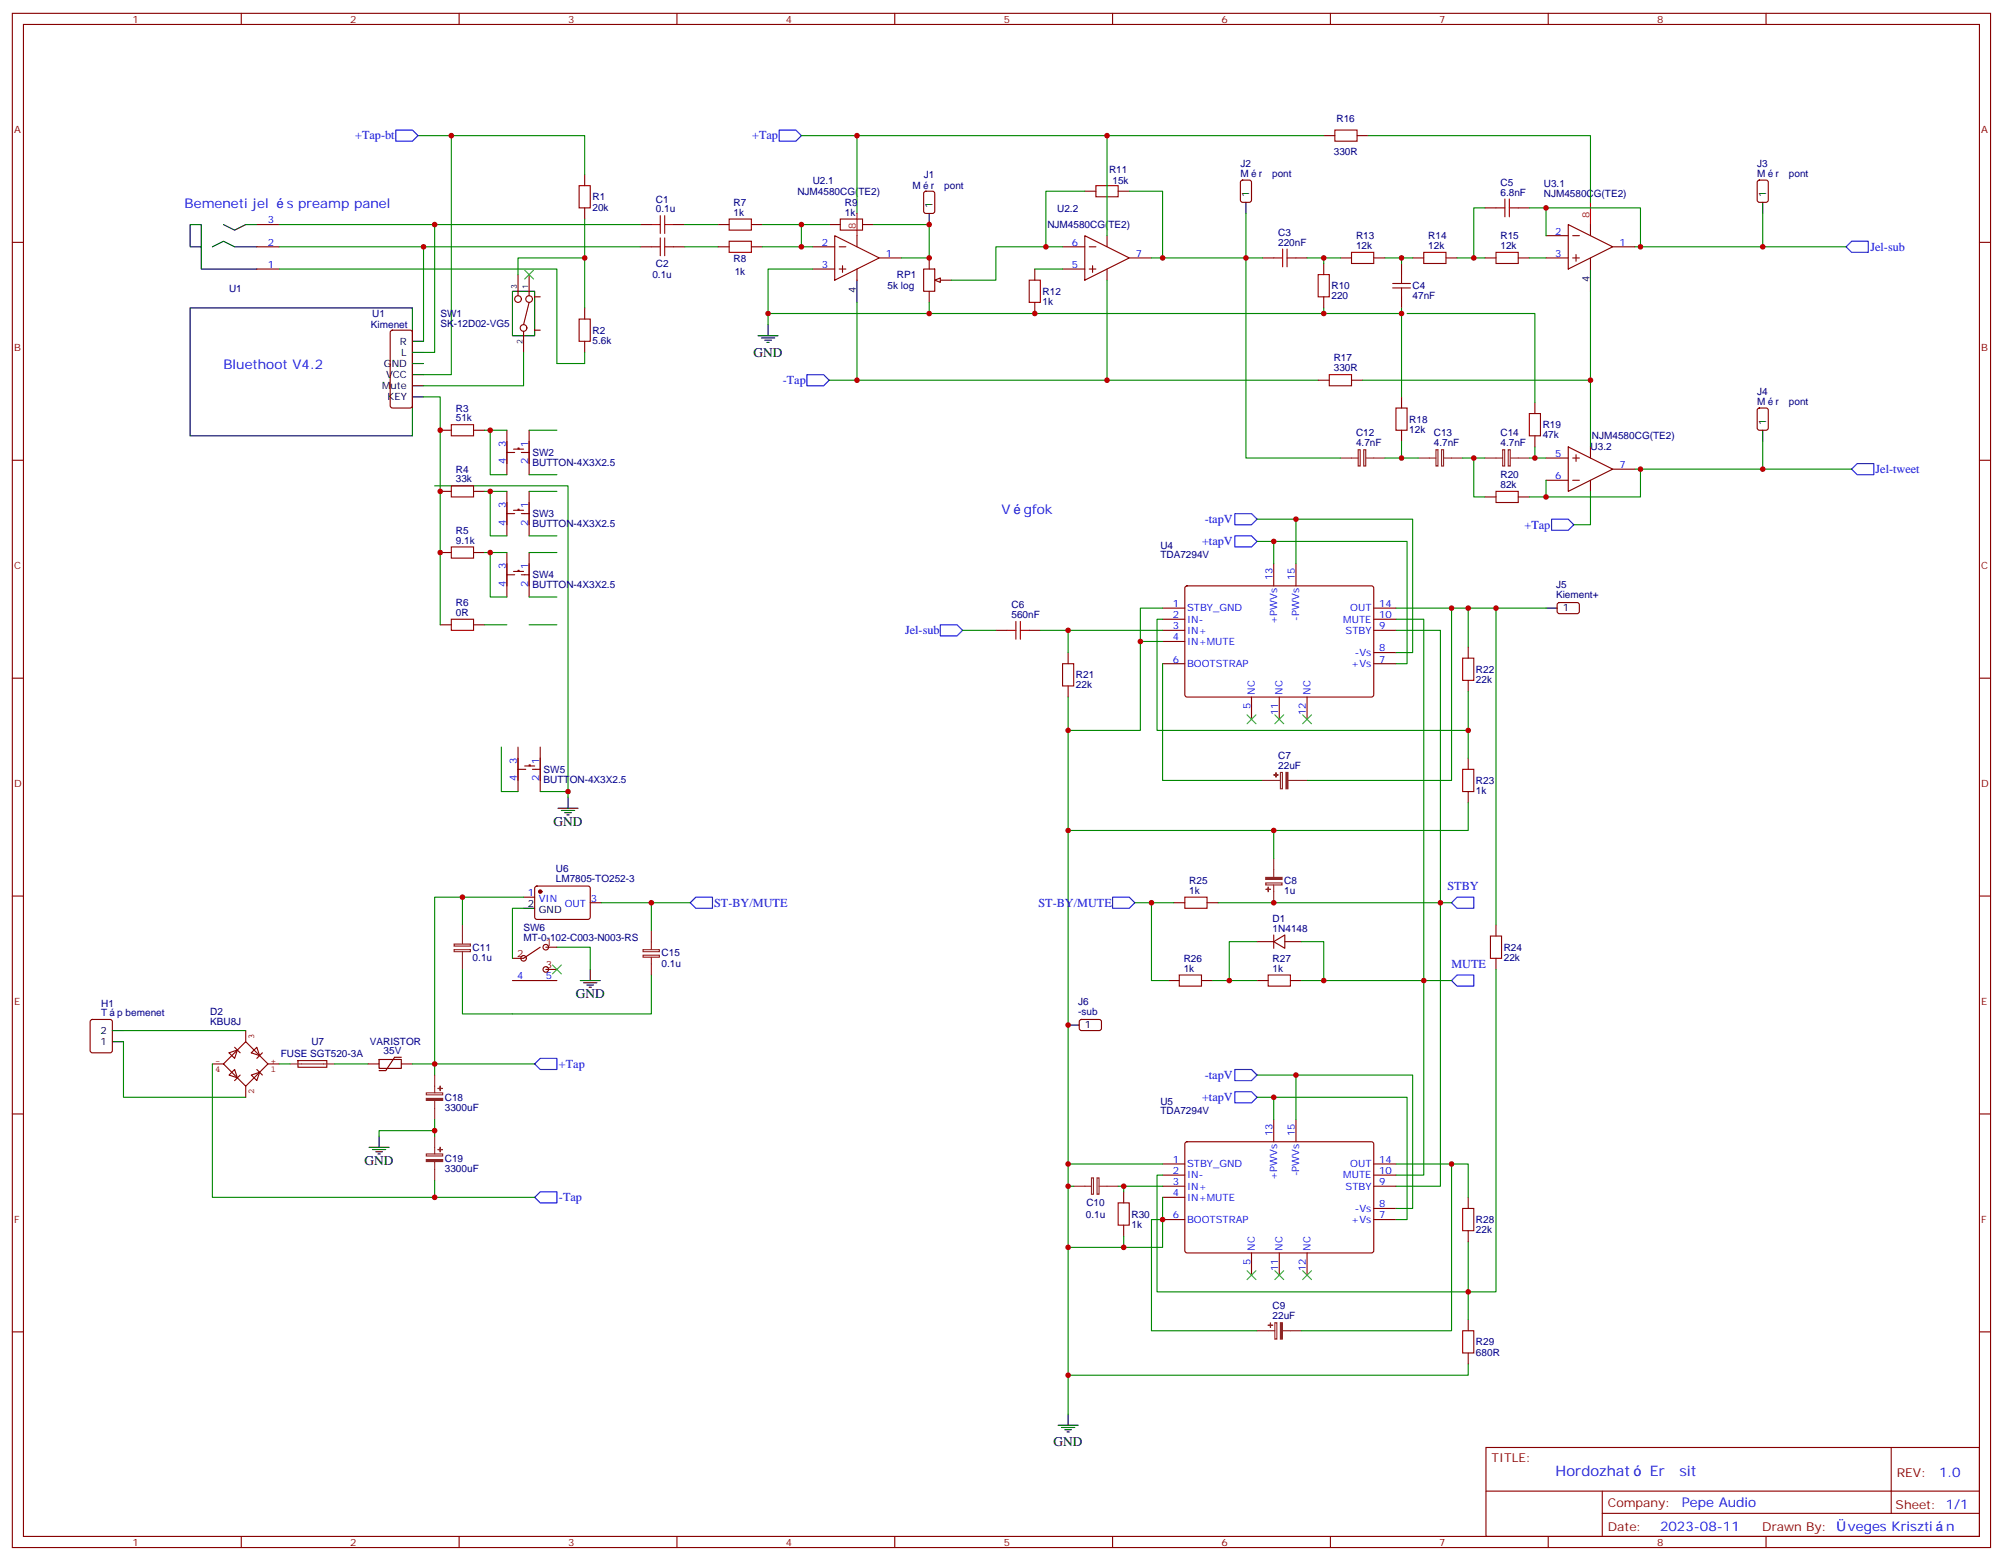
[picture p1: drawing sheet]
<svg xmlns="http://www.w3.org/2000/svg" width="636mm" height="495mm" viewBox="0 0 636 495" stroke-linecap="round" stroke-linejoin="round" font-family="sans-serif">
<g fill="none" stroke="#870000" stroke-width=".35">
<path d="M3.9 4.2h628v486.9h-628zM7.4 7.8h620.9v479.7h-620.9zM76.6 4.2v3.6M145.7 4.2v3.6M214.9 4.2v3.6M284 4.2v3.6M353.2 4.2v3.6M422.3 4.2v3.6M491.5 4.2v3.6M560.6 4.2v3.6M185.6 55.4v3.5M3.9 76.9h3.5"/>
<path d="M81.5 78.3h7.1M81.5 71.3h7.1M185.6 66v3.5M203.2 78.3h3.6M203.2 71.3h3.6M213.8 78.3h3.5M213.8 71.3h3.5M227.9 78.3h3.6M227.9 71.3h3.6M238.5 78.3h3.5M238.5 71.3h3.5M257.9 78.3h7.1"/>
<path d="M263.2 71.3h3.5M265 74.8l14.1 7-14.1 7.1zM266.4 78.3h2.1M272 74.8v3.5M273.8 71.3h3.5M337.3 78.3h7M344.3 74.8l14.2 7-14.2 7.1zM345.8 78.3h2.1M351.4 74.8v3.5M490.7 74.8h7.1M497.8 71.3l14.1 7-14.1 7.1zM499.2 74.8h2.1"/>
<path d="M504.9 71.3v3.5M511.9 78.3h7.1M628.3 76.9h3.6M81.5 85.4h7.1M164.4 87.1v6.7M168 96l-1.8 7M168 87.1v6.7M169.7 94.2h1.8M185.6 97.7v3.5M257.9 85.4h7.1M266.4 85.4h2.1M267.4 84.3v2.1"/>
<path d="M272 85.4v3.5M279.1 81.8h7M293.2 85.4h3.5v7h-3.5zM295 81.8v3.6M295 92.4v3.6M298.5 88.9h3.5M337.3 85.4h7M345.8 85.4h2.1M346.8 84.3v2.1M351.4 85.4v3.5M358.5 81.8h7M420.2 83.6v3.5"/>
<path d="M420.2 94.2v3.5M490.7 81.8h7.1M499.2 81.8h2.1M500.3 80.8v2.1M504.9 81.8v3.6M124.1 105l.5-.2h5.6l.7 .4v23.6l-.4 .6-5.9 .1-.7-.5v-23.5zM166.2 105.1v6.7M169.7 104.8h1.8M185.6 108.3v3.5M139.7 136.5h3.6M150.3 136.5h3.5M160.9 136.5v14.1"/>
<path d="M168 136.5v14.1M3.9 146h3.5M139.7 155.9h3.6M150.3 155.9h3.5M160.9 155.9v14.1M160.9 143.6h2.5M163 142.5h3.2M164.4 142.5v-.3h.4v.3M165.5 143.6h2.5M168 155.9v14.1M490.7 152.4h7.1M490.7 145.3h7.1"/>
<path d="M497.8 141.8l14.1 7.1-14.1 7zM499.2 152.4h2.1M499.2 145.3h2.1M500.3 144.3v2.1M504.9 141.8v3.5M504.9 152.4v3.5M511.9 148.9h7.1M628.3 146h3.6M139.7 175.3h3.6M150.3 175.3h3.5M160.9 175.3v14.1M160.9 163h2.5"/>
<path d="M163 161.9h3.2M164.4 161.9v-.3h.4v.3M165.5 163h2.5M168 175.3v14.1M139.7 198.3h3.6M150.3 198.3h3.5M160.9 182.4h2.5M163 181.3h3.2M164.4 181.3v-.3h.4v.3M165.5 182.4h2.5M3.9 215.2h3.5M628.3 215.2h3.6"/>
<path d="M164.4 237.1v14.1M171.5 237.1v14.1M164.4 244.1h2.5M166.5 243.1h3.2M168 243.1v-.4h.3v.4M169 244.1h2.5M3.9 284.3h3.5M628.3 284.3h3.6M3.9 353.5h3.5M628.3 353.5h3.6M3.9 422.6h3.5M628.3 422.6h3.6"/>
<path d="M471.7 459.3h156.6v28.2h-156.6zM600.3 459.3v20.9M471.7 473.2h156.5M508.6 473.2v14.1M76.6 487.5v3.6M145.7 487.5v3.6M214.9 487.5v3.6M284 487.5v3.6M353.2 487.5v3.6M422.3 487.5v3.6M491.5 487.5v3.6M508.6 480.2h119.6"/>
<path d="M560.6 487.5v3.6"/>
<circle cx="164.4" cy="94.9" r="1.06"/>
<circle cx="168" cy="94.9" r="1.06"/>
<circle cx="166.2" cy="104.1" r="1.06"/>
</g>
<g fill="none" stroke="#000" stroke-width=".35">
<path d="M63.9 78.3h-3.5v-7h3.5v14.1h17.6M67.4 78.3l3.5-1.7 3.6 1.7h7M70.9 71.3l3.6 1.7 3.5-1.7h3.5M60.4 97.7h70.5v40.6h-70.5zM162.7 92.4h7v14.1h-7zM272 88.9v7.1M504.9 85.4v7M130.9 118.9h3.5M130.9 115.4h3.5M130.9 111.8h3.5M130.9 108.3h3.5M240.6 106.5h6.4"/>
<path d="M241.7 107.2h4.2M242.7 107.9h2.2M243.5 108.7h.7M243.8 103v3.5M130.9 125.9h3.5M130.9 122.4h3.5M177.1 256.5h6.4M178.2 257.2h4.2M179.2 257.9h2.2M180 258.6h.7M180.3 252.9v3.6"/>
</g>
<g fill="none" stroke="#008700" stroke-width=".35">
<path d="M132.7 43h10.6v75.9h-8.9M143.3 43h42.3v12.4M254.4 43h17.6v24.7M88.6 71.3h49.4v40.5h-3.6M88.6 78.3h45.8v30M185.6 69.5v28.2M242 71.3h12.4v7M242 78.3h15.9M254.4 71.3h8.8M88.6 85.4h88.2v30h8.8v-3.6M185.6 81.8h-21.2v5.3M257.9 85.4h-14.1v17.6"/>
<path d="M272 96v24.6h-8.8M166.2 111.8v10.6h-31.8M134.4 125.9h5.3v72.4M153.8 136.5h7.1M155.6 136.5v14.1h5.3M168 136.5h8.8M138 154.2h42.3v98.7M153.8 155.9h7.1M155.6 155.9v14.1h5.3M168 155.9h8.8M168 150.6h8.8M153.8 175.3h7.1"/>
<path d="M155.6 175.3v14.1h5.3M168 175.3h8.8M168 170h8.8M153.8 198.3h7.1M168 198.3h8.8M168 189.4h8.8M159.1 237.1v14.1h5.3M171.5 251.2h8.8"/>
</g>
<g fill="none" stroke="#a10000" stroke-width=".35">
<path d="M183.8 58.9h3.6v7.1h-3.6zM206.8 71.3h2.8M206.8 78.3h2.8M209.6 68.4v5.7M209.6 75.5v5.6M211 71.3h2.8M211 68.4v5.7M211 75.5v5.6M211 78.3h2.8M231.5 69.5h7v3.5h-7zM231.5 76.6h7v3.5h-7zM266.7 69.5h7.1v3.5h-7.1z"/>
<path d="M418.4 87.1h3.6v7.1h-3.6zM183.8 101.2h3.6v7.1h-3.6zM143.3 134.8h7v3.5h-7zM143.3 154.2h7v3.5h-7zM143.3 173.6h7v3.5h-7zM143.3 196.5h7v3.5h-7z"/>
</g>
<path d="M166.5 85.7l2.9 2.8M169.4 85.7l-2.9 2.8" fill="none" stroke="#3c3" stroke-width=".35"/>
<path d="M125.6 41.3h5.3l1.8 1.7-1.8 1.8h-5.3zM247.3 41.3h5.3l1.8 1.7-1.8 1.8h-5.3zM256.2 118.9h5.2l1.8 1.7-1.8 1.8h-5.2z" fill="none" stroke="#00f" stroke-width=".35"/>
<path d="M272 67.7v7.1M504.9 64.2v7.1" fill="none" stroke="#f00" stroke-width=".35"/>
<path d="M296.7 88.9l1.8-.7v1.4z" fill="#f0f0f0" stroke="#870000" stroke-width=".35"/>
<g fill="none" stroke="#a10000" stroke-width=".35">
<path d="M347.9 58.9h7v3.5h-7zM423.7 41.3h7.1v3.5h-7.1zM407.1 79v5.7M408.6 79v5.7M474.9 66h2.8M477.7 63.1v5.7M479.1 63.1v5.7M479.1 66h2.8M326.7 88.9h3.5v7.1h-3.5zM404.3 81.8h2.8M408.6 81.8h2.8M429 80.1h7.1v3.5h-7.1z"/>
<path d="M442.1 91.4h5.6M442.1 90h5.6M444.9 87.1v2.9M444.9 91.4v2.8M451.9 80.1h7.1v3.5h-7.1zM474.9 80.1h7v3.5h-7zM422 118.9h7v3.5h-7zM443.1 129.5h3.6v7h-3.6zM485.5 131.2h3.5v7.1h-3.5zM474.9 155.9h7v3.6h-7zM322.5 197.2v5.6M323.9 197.2v5.6"/>
<path d="M319.7 200h2.8M323.9 200h2.8M337.3 210.6h3.5v7.1h-3.5zM464.3 208.8h3.5v7.1h-3.5zM464.3 244.1h3.5v7.1h-3.5zM376.1 284.7h7.1v3.5h-7.1zM473.1 297h3.5v7.1h-3.5zM374.3 309.4h7.1v3.5h-7.1zM402.6 309.4h7v3.5h-7zM354.9 381.7h3.6v7.1h-3.6zM464.3 383.5h3.5v7h-3.5zM464.3 422.3h3.5v7h-3.5z"/>
</g>
<g fill="none" stroke="#870000" stroke-width=".35">
<path d="M394 57.4l.4-.3h2.2l.6 .5 .1 5.9-.5 .7h-2.4l-.6-.5-.1-5.8zM420.2 43h3.5M430.8 43h3.5M558 57.4l.5-.3h2.1l.6 .5 .1 5.9-.5 .7h-2.3l-.7-.5v-5.8zM293.4 60.9l.5-.2h2.1l.7 .4v5.9l-.4 .7h-2.4l-.7-.4v-5.9zM344.3 60.7h3.6M354.9 60.7h3.6M471.3 66h3.6M481.9 66h3.6M328.5 85.4v3.5M328.5 96v3.5M400.8 81.8h3.5"/>
<path d="M411.4 81.8h3.5M425.5 81.8h3.5M436.1 81.8h3.5M444.9 83.6v3.5M444.9 94.2v3.5M448.4 81.8h3.5M459 81.8h3.5M471.3 81.8h3.6M481.9 81.8h3.6M418.4 120.6h3.6M429 120.6h3.5M444.9 125.9v3.6"/>
<path d="M444.9 136.5v3.6M487.2 127.7v3.5M487.2 138.3v3.5M558 129.7l.5-.2h2.1l.6 .4 .1 5.9-.5 .7h-2.3l-.7-.4v-5.9zM471.3 157.7h3.6M481.9 157.7h3.6M404.3 178.9v7M411.4 178.9v7M369 196.5h7.1M369 193h7.1M376.3 186.1l.5-.2 58.8 .1 .5 .6-.1 34.2-.6 .4-58.9-.1-.4-.6v-33.9zM436.1 196.5h7"/>
<path d="M436.1 193h7M494.5 191.4l.5-.2 5.9 .1 .4 .6v2.4l-.7 .4h-5.9l-.4-.7v-2.1zM316.1 200h3.6M326.7 200h3.5M339.1 207.1v3.5M339.1 217.7v3.5M369 200h7.1M369 203.6h7.1M369 210.6h7.1M436.1 200h7M436.1 207.1h7M436.1 210.6h7"/>
<path d="M466.1 205.3v3.5M466.1 215.9v3.5M397.3 221.2v7M406.1 221.2v7M414.9 221.2v7M466.1 240.6v3.5M466.1 251.2v3.5M166.2 284.7h3.5M170 281.4l.4-.2h16.5l.5 .7-.1 9.4-.6 .4h-16.5l-.5-.7v-9.1zM187.4 286.5h3.5M372.6 286.5h3.5M383.2 286.5h3.5"/>
<path d="M399 298.8h5.3M404.3 298.8l3.5-2.1v4.2zM404.3 296.7v4.2M407.8 298.8h5.3M474.9 293.5v3.5M162.7 311.1h3.5M162.7 304.1h3.5M173.2 311.1h3.6M173.2 307.6h3.6M173.2 300.6h3.6M370.8 311.1h3.5M381.4 311.1h3.5"/>
<path d="M399 311.1h3.6M409.6 311.1h3.5M474.9 304.1v3.5M28.8 323.7l.5-.2h5.7l.6 .4 .1 9.5-.5 .6-5.9 .1-.6-.5-.1-9.4zM94.6 336.6l9.1-.1 .1 2.1-9.2 .1zM116.8 337.6h3.5M127.4 337.6h3.5M342.8 323.7l.5-.2 5.9 .1 .4 .6v2.4l-.7 .4h-5.9l-.4-.7v-2.1zM404.3 355.2v7.1M411.4 355.2v7.1M356.7 378.2v3.5M369 372.9h7.1"/>
<path d="M369 376.4h7.1M369 379.9h7.1M369 369.4h7.1M376.3 362.5l.5-.2 58.8 .1 .5 .6-.1 34.1-.6 .5-58.9-.1-.4-.6v-33.9zM436.1 372.9h7M436.1 376.4h7M436.1 369.4h7M466.1 379.9v3.6M356.7 388.8v3.5M369 387h7.1M397.3 397.6v7M406.1 397.6v7"/>
<path d="M414.9 397.6v7M436.1 383.5h7M436.1 387h7M466.1 390.5v3.6M466.1 418.7v3.6M466.1 429.3v3.6"/>
</g>
<g fill="none" stroke="#008700" stroke-width=".35">
<path d="M272 43h148.2M351.4 43v31.8M434.3 43h70.6v21.2M134.4 78.3h68.8M138 71.3h65.2M217.3 71.3h10.6M217.3 78.3h10.6M277.3 71.3h17.7v10.5h-8.9M337.3 78.3h-21.2v10.6h-14.1M344.3 60.7h-12.3v17.6M358.5 60.7h10.5v21.1h-3.5M395.5 67.7v77.6h30"/>
<path d="M471.3 66h-3.5v15.8M485.5 66h35.2v12.3h-1.7M490.7 66v8.8M559.5 67.7v10.6h-38.8M559.5 78.3h26.5M295 96v3.5h-51.2M328.5 85.4h8.8M351.4 88.9v31.7M369 81.8h31.8M414.9 81.8h10.6M420.2 81.8v1.8M420.2 97.7v1.8"/>
<path d="M439.6 81.8h8.8M444.9 97.7v1.8h-149.9M444.9 81.8v1.8M444.9 99.5v26.4M446.7 99.5h40.5v28.2M462.5 81.8h8.8M485.5 81.8h5.2M504.9 92.4v28.2h-72.4M272 120.6h146.4M504.9 120.6v21.2M439.6 145.3h10.6M444.9 140.1v5.2"/>
<path d="M464.3 145.3h7M467.8 145.3v12.4h3.5M485.5 145.3h5.2M485.5 157.7h5.2M487.2 141.8v3.5M504.9 155.9v10.6h-5.3M519 148.9h1.7v8.8h-30v-5.3M559.5 140.1v8.8h-38.8M559.5 148.9h28.3M399 171.8h5.3v7.1M399 164.7h12.4v14.2M404.3 171.8h42.4v38.8h-3.6"/>
<path d="M411.4 164.7h37v42.4h-5.3M369 193h-7v38.8h-22.9M369 196.5h-1.7v35.3h98.8M443.1 193h23v12.3M443.1 196.5h8.8v114.6h-31.7M460.8 193v54.6h-45.9M466.1 193h8.8v100.5M474.9 193h15.8M305.5 200h10.6M330.2 200h38.8M339.1 200v7.1M362 203.6h7"/>
<path d="M369 210.6v37h31.8M443.1 200h14.1v86.5h-70.5M466.1 219.4v21.2M339.1 221.2v227.5M466.1 254.7v8.8h-127M404.3 263.5v8.8M146.8 284.7h-8.8v52.9h-7.1M166.2 284.7h-19.4v8.8M166.2 288.2h-3.5v15.9M190.9 286.5h15.9v8.8M206.8 286.5h12.3M360.2 286.5h12.4"/>
<path d="M365.5 286.5v24.6h5.3M399 298.8h-8.8v12.3M413.1 298.8h7.1v12.3h-7.1M460.8 286.5h-3.6v89.9h-14.1M146.8 307.6v14.1h60v-12.3M176.8 300.6h10.6v7M384.9 311.1h14.1M460.8 311.1h-8.9v61.8h-8.8M474.9 307.6v102.3h-8.8v8.8M39.2 330.6v17.6h38.8M39.2 327h38.8M67.4 337.6v42.3h70.6"/>
<path d="M88.6 337.6h3.5M106.2 337.6h10.6M169.7 337.6h-31.7v3.5M138 358.8h-17.7v1.7M138 355.2v5.3M399 341.1h49.4v42.4h-5.3M399 348.2h47.7v38.8h-3.6M404.3 348.2v7M411.4 341.1v14.1M138 374.6v5.3h31.7M339.1 376.4h1.7M339.1 369.4h29.9"/>
<path d="M354.9 376.4h14.1M356.7 376.4v1.8M369 372.9h-1.7v37h98.8v-15.8M369 379.9v15.9h-12.3M443.1 369.4h17.7v52.9h-47.7M460.8 369.4h5.3v10.5M356.7 392.3v3.5h-17.6M369 387h-3.5v35.3h33.5M466.1 432.9v3.5h-127"/>
</g>
<g fill="none" stroke="#000" stroke-width=".35">
<path d="M295 67.7v3.6M395.5 64.2v3.5M559.5 64.2v3.5M559.5 136.5v3.6M490.7 193h3.6M166.2 288.2h3.5M184.2 311.1h6.3M185.2 311.9h4.3M186.3 312.6h2.1M187 313.3h.7M187.4 307.6v3.5M35.7 330.6h3.5"/>
<path d="M35.7 327h3.5M339.1 325.3h3.5M117.2 364.1h6.3M118.2 364.8h4.2M119.3 365.5h2.1M120 366.2h.7M120.3 360.5v3.6M335.9 452.3h6.3M336.9 453h4.3M338 453.7h2.1M338.7 454.4h.7M339.1 448.7v3.6"/>
</g>
<g fill="none" stroke="#8c2424" stroke-width=".35">
<path d="M425.5 145.3h5.6M431.1 142.7h.7v5.2h-.7zM432.9 142.7h.6v5.2h-.6zM433.6 145.3h6M450.2 145.3h5.6M455.8 142.7h.7v5.2h-.7zM457.6 142.7h.6v5.2h-.6zM458.3 145.3h6M471.3 145.3h5.7M477 142.7h.6v5.2h-.6zM478.8 142.7h.6v5.2h-.6zM479.5 145.3h6"/>
<path d="M400.8 247.6h5.6M406.4 245.1h.7v5.2h-.7zM408.9 247.6h6M404.3 272.3v6M144.1 299.6h5.2v.6h-5.2zM146.8 293.5v6M206.8 295.3v6M401.8 280.2h5.2v.6h-5.2zM404.3 280.8v5.7M144.1 301.3h5.2v.7h-5.2zM146.8 302v5.6M204.1 301.3h5.2v.7h-5.2z"/>
<path d="M204.1 303.1h5.2v.6h-5.2zM206.8 303.7v5.7M92.1 337.6h14.1M135.3 346.8h5.2v.6h-5.2zM138 341.1v5.7M138 349.2v6M135.3 366.2h5.2v.6h-5.2zM138 360.5v5.7M138 368.7v5.9M340.8 376.4h5.7M346.5 373.8h.6v5.2h-.6zM348.2 373.8h.7v5.2h-.7z"/>
<path d="M348.9 376.4h6M404.7 419.7h.6v5.2h-.6zM399 422.3h5.7M407.1 422.3h6"/>
</g>
<g fill="none" stroke="#00f" stroke-width=".35">
<path d="M586 78.3l1.8-1.7h5.3v3.5h-5.3zM587.8 148.9l1.7-1.8h5.3v3.5h-5.3zM392 170h5.3l1.7 1.8-1.7 1.8h-5.3zM392 163h5.3l1.7 1.7-1.7 1.8h-5.3zM492.5 164.7h5.3l1.8 1.8-1.8 1.8h-5.3zM298.5 198.3h5.3l1.7 1.7-1.7 1.8h-5.3zM219.1 286.5l1.8-1.8h5.3v3.5h-5.3zM353.2 284.7h5.3l1.7 1.8-1.7 1.7h-5.3zM460.8 286.5l1.7-1.8h5.3v3.5h-5.3zM460.8 311.1l1.7-1.7h5.3v3.5h-5.3zM171.5 335.8h5.3v3.6h-5.3l-1.8-1.8zM392 339.4h5.3l1.7 1.7-1.7 1.8h-5.3z"/>
<path d="M392 346.4h5.3l1.7 1.8-1.7 1.8h-5.3zM171.5 378.2h5.3v3.5h-5.3l-1.8-1.8z"/>
</g>
<g fill="none" stroke="#3c3" stroke-width=".35">
<path d="M395.9 226.8l2.8 2.9M398.7 226.8l-2.8 2.9M404.7 226.8l2.8 2.9M407.5 226.8l-2.8 2.9M413.5 226.8l2.8 2.9M416.3 226.8l-2.8 2.9M175.4 306.2l2.8 2.8M178.2 306.2l-2.8 2.8M395.9 403.2l2.8 2.8M398.7 403.2l-2.8 2.8M404.7 403.2l2.8 2.8M407.5 403.2l-2.8 2.8"/>
<path d="M413.5 403.2l2.8 2.8M416.3 403.2l-2.8 2.8"/>
</g>
<g fill="#8c2424" stroke="#8c2424" stroke-width=".35">
<path d="M408.2 245.1h.6v5.2h-.6z"/>
<path d="M405 245.2l.1 1.4z"/>
<path d="M404.3 245.9h1.4z"/>
<path d="M401.8 278.4h5.2v.6h-5.2z"/>
<path d="M401.8 282.2h1.5z"/>
<path d="M402.6 281.5v1.4z"/>
<path d="M406.4 419.7h.7v5.2h-.7z"/>
<path d="M403.3 419.8v1.4z"/>
<path d="M402.6 420.5h1.4z"/>
<path d="M135.3 348.5h5.2v.7h-5.2z"/>
<path d="M139 345.4h1.4z"/>
<path d="M139.7 344.7v1.4z"/>
<path d="M135.3 367.9h5.2v.7h-5.2z"/>
<path d="M139 364.8h1.4z"/>
<path d="M139.7 364.1v1.4z"/>
</g>
<circle cx="171.5" cy="282.9" r=".53" fill="#870000" stroke="#870000" stroke-width=".35"/>
<g fill="none" stroke="#600" stroke-width=".35">
<path d="M166.2 311.1h7M171.5 300.6l-5.3 3.5M120.3 336.2h7.1v2.8h-7.1zM127.4 335.5h-2.1l-2.9 4.2h-2.1"/>
<circle cx="166.2" cy="304.1" r=".88"/>
<circle cx="173.2" cy="307.6" r=".88"/>
<circle cx="173.2" cy="300.6" r=".88"/>
</g>
<g fill="none" stroke="#850000" stroke-width=".35">
<path d="M67.4 337.6h3.5M72.7 334.1l2.7-.9-.9 2.6zM74.5 332.3l1.7 1.8M78 330.6l7.1 7-7.1 7.1-7.1-7.1zM78 327v3.6M79.8 334.1l1.7-1.8 .9 2.7zM81.5 339.4l1.8 1.7M83.3 334.1l-1.8 1.7M85.1 337.6h3.5M72.7 341.1l1.8-1.7 .9 2.6zM76.2 341.1l-1.7 1.8M78 344.7v3.5"/>
<path d="M79.8 341.1l2.6-.8-.9 2.6z"/>
</g>
<g fill="#c00">
<circle cx="339.1" cy="200" r=".88"/>
<circle cx="339.1" cy="231.8" r=".88"/>
<circle cx="362" cy="203.6" r=".88"/>
<circle cx="339.1" cy="263.5" r=".88"/>
<circle cx="466.1" cy="193" r=".88"/>
<circle cx="474.9" cy="193" r=".88"/>
<circle cx="404.3" cy="171.8" r=".88"/>
<circle cx="411.4" cy="164.7" r=".88"/>
<circle cx="404.3" cy="263.5" r=".88"/>
<circle cx="365.5" cy="286.5" r=".88"/>
<circle cx="390.2" cy="311.1" r=".88"/>
<circle cx="466.1" cy="231.8" r=".88"/>
<circle cx="460.8" cy="193" r=".88"/>
<circle cx="404.3" cy="286.5" r=".88"/>
<circle cx="420.2" cy="311.1" r=".88"/>
<circle cx="404.3" cy="348.2" r=".88"/>
<circle cx="411.4" cy="341.1" r=".88"/>
<circle cx="457.2" cy="286.5" r=".88"/>
<circle cx="451.9" cy="311.1" r=".88"/>
<circle cx="460.8" cy="369.4" r=".88"/>
<circle cx="466.1" cy="409.9" r=".88"/>
<circle cx="339.1" cy="436.4" r=".88"/>
<circle cx="339.1" cy="376.4" r=".88"/>
<circle cx="356.7" cy="376.4" r=".88"/>
<circle cx="339.1" cy="369.4" r=".88"/>
<circle cx="339.1" cy="395.8" r=".88"/>
<circle cx="356.7" cy="395.8" r=".88"/>
<circle cx="369" cy="387" r=".88"/>
<circle cx="339.1" cy="325.3" r=".88"/>
<circle cx="138" cy="358.8" r=".88"/>
<circle cx="180.3" cy="251.2" r=".88"/>
<circle cx="206.8" cy="286.5" r=".88"/>
<circle cx="138" cy="337.6" r=".88"/>
<circle cx="146.8" cy="284.7" r=".88"/>
<circle cx="138" cy="379.9" r=".88"/>
<circle cx="185.6" cy="81.8" r=".88"/>
<circle cx="155.6" cy="155.9" r=".88"/>
<circle cx="155.6" cy="136.5" r=".88"/>
<circle cx="155.6" cy="175.3" r=".88"/>
<circle cx="254.4" cy="78.3" r=".88"/>
<circle cx="254.4" cy="71.3" r=".88"/>
<circle cx="138" cy="71.3" r=".88"/>
<circle cx="134.4" cy="78.3" r=".88"/>
<circle cx="143.3" cy="43" r=".88"/>
<circle cx="295" cy="81.8" r=".88"/>
<circle cx="295" cy="71.3" r=".88"/>
<circle cx="332" cy="78.3" r=".88"/>
<circle cx="369" cy="81.8" r=".88"/>
<circle cx="395.5" cy="81.8" r=".88"/>
<circle cx="467.8" cy="81.8" r=".88"/>
<circle cx="420.2" cy="81.8" r=".88"/>
<circle cx="444.9" cy="81.8" r=".88"/>
<circle cx="490.7" cy="66" r=".88"/>
<circle cx="272" cy="120.6" r=".88"/>
<circle cx="351.4" cy="120.6" r=".88"/>
<circle cx="504.9" cy="120.6" r=".88"/>
<circle cx="444.9" cy="145.3" r=".88"/>
<circle cx="487.2" cy="145.3" r=".88"/>
<circle cx="467.8" cy="145.3" r=".88"/>
<circle cx="490.7" cy="157.7" r=".88"/>
<circle cx="520.7" cy="148.9" r=".88"/>
<circle cx="520.7" cy="78.3" r=".88"/>
<circle cx="559.5" cy="78.3" r=".88"/>
<circle cx="559.5" cy="148.9" r=".88"/>
<circle cx="351.4" cy="43" r=".88"/>
<circle cx="272" cy="43" r=".88"/>
<circle cx="295" cy="99.5" r=".88"/>
<circle cx="420.2" cy="99.5" r=".88"/>
<circle cx="444.9" cy="99.5" r=".88"/>
<circle cx="328.5" cy="99.5" r=".88"/>
<circle cx="243.8" cy="99.5" r=".88"/>
<circle cx="139.7" cy="136.5" r=".88"/>
<circle cx="139.7" cy="155.9" r=".88"/>
<circle cx="139.7" cy="175.3" r=".88"/>
</g>
<g font-size="4.6" fill="#00f">
<text x="493.8" y="468.3">Hordozhat</text>
<text x="523.7" y="468.3">Er</text>
<text x="533.1" y="468.3">sit</text>
</g>
<g font-size="4.2" fill="#00f">
<text x="58.6" y="66">Bemeneti jel</text>
<text x="91" y="66">s preamp panel</text>
<text x="70.9" y="117.1">Bluethoot V4.2</text>
<text x="317.9" y="163">V</text>
<text x="325" y="163">gfok</text>
<text x="615.5" y="468.6">1.0</text>
<text x="533.9" y="478.1">Pepe Audio</text>
<text x="527" y="485.9">2023-08-11</text>
<text x="586.6" y="485.9">veges Kriszti</text>
<text x="617.8" y="485.9">n</text>
</g>
<g font-size="4.2">
<text x="239.2" y="113.2">GND</text>
<text x="175.7" y="262.1">GND</text>
<text x="182.8" y="316.8">GND</text>
<text x="115.7" y="369.7">GND</text>
<text x="334.4" y="459">GND</text>
</g>
<g font-size="3.9" fill="#00f">
<text x="112.7" y="44.2">+Tap-bt</text>
<text x="238.7" y="44.2">+Tap</text>
<text x="593.7" y="79.5">Jel-sub</text>
<text x="248.5" y="121.9">-Tap</text>
<text x="595.3" y="150.1">Jel-tweet</text>
<text x="382.5" y="166">-tapV</text>
<text x="483.9" y="167.7">+Tap</text>
<text x="381.6" y="173.1">+tapV</text>
<text x="287.3" y="201.3">Jel-sub</text>
<text x="226.7" y="287.7">ST-BY/MUTE</text>
<text x="329.6" y="287.7">ST-BY/MUTE</text>
<text x="459.5" y="282.5">STBY</text>
<text x="460.7" y="307.2">MUTE</text>
<text x="177.4" y="338.8">+Tap</text>
<text x="382.5" y="342.4">-tapV</text>
<text x="381.6" y="349.5">+tapV</text>
<text x="177.4" y="381.1">-Tap</text>
</g>
<g font-size="3.9" fill="#800">
<text x="473.5" y="463.9">TITLE:</text>
<text x="602.1" y="468.6">REV:</text>
<text x="510.4" y="478.1">Company:</text>
<text x="601.7" y="478.7">Sheet: 1/1</text>
<text x="510.4" y="485.8">Date:</text>
<text x="559.4" y="485.9">Drawn By:</text>
</g>
<g font-size="3.2" fill="#800">
<text x="42" y="7.2">1</text>
<text x="111.2" y="7.2">2</text>
<text x="180.3" y="7.2">3</text>
<text x="249.4" y="7.2">4</text>
<text x="318.6" y="7.2">5</text>
<text x="387.7" y="7.2">6</text>
<text x="456.9" y="7.2">7</text>
<text x="526" y="7.2">8</text>
<text x="4.4" y="42.3">A</text>
<text x="628.9" y="42.3">A</text>
<text x="4.4" y="111.5">B</text>
<text x="628.9" y="111.5">B</text>
<text x="4.4" y="180.6">C</text>
<text x="628.9" y="180.6">C</text>
<text x="4.4" y="249.8">D</text>
<text x="628.9" y="249.8">D</text>
<text x="164.2" y="303.7">2</text>
<text x="173.2" y="300.2">1</text>
<text x="173.2" y="307.3">3</text>
<text x="4.4" y="318.9">E</text>
<text x="628.9" y="318.9">E</text>
<text x="4.4" y="388.1">F</text>
<text x="628.9" y="388.1">F</text>
<text x="42" y="490.5">1</text>
<text x="111.2" y="490.5">2</text>
<text x="180.3" y="490.5">3</text>
<text x="249.4" y="490.5">4</text>
<text x="318.6" y="490.5">5</text>
<text x="387.7" y="490.5">6</text>
<text x="456.9" y="490.5">7</text>
<text x="526" y="490.5">8</text>
</g>
<g font-size="3.2" fill="#000080">
<text x="424.2" y="38.8">R16</text>
<text x="393.8" y="52.9">J2</text>
<text x="423.4" y="49">330R</text>
<text x="557.8" y="52.9">J3</text>
<text x="258" y="58.3">U2.1</text>
<text x="293.2" y="56.4">J1</text>
<text x="352" y="54.8">R11</text>
<text x="353.1" y="58.3">15k</text>
<text x="393.8" y="56.1">M</text>
<text x="399.6" y="56.1">r</text>
<text x="403.8" y="56.1">pont</text>
<text x="476.3" y="58.9">C5</text>
<text x="490" y="59.2">U3.1</text>
<text x="557.8" y="56.1">M</text>
<text x="563.6" y="56.1">r</text>
<text x="567.9" y="56.1">pont</text>
<text x="188.1" y="63.6">R1</text>
<text x="208.2" y="64.3">C1</text>
<text x="232.9" y="65.3">R7</text>
<text x="253.1" y="61.9">NJM4580CG(TE2)</text>
<text x="268.2" y="65.3">R9</text>
<text x="289.7" y="60.1">M</text>
<text x="295.5" y="60.1">r</text>
<text x="299.7" y="60.1">pont</text>
<text x="476.3" y="62.1">6.8nF</text>
<text x="490" y="62.4">NJM4580CG(TE2)</text>
<text x="188.1" y="66.8">20k</text>
<text x="208.2" y="67.4">0.1u</text>
<text x="232.9" y="68.4">1k</text>
<text x="268.2" y="68.4">1k</text>
<text x="335.6" y="67.1">U2.2</text>
<text x="332.5" y="72.4">NJM4580CG(TE2)</text>
<text x="405.7" y="78">220nF</text>
<text x="405.7" y="74.7">C3</text>
<text x="430.4" y="75.8">R13</text>
<text x="453.4" y="75.8">R14</text>
<text x="476.3" y="75.8">R15</text>
<text x="232.9" y="83">R8</text>
<text x="430.4" y="79">12k</text>
<text x="453.4" y="79">12k</text>
<text x="476.3" y="79">12k</text>
<text x="207.1" y="88.3">0.1u</text>
<text x="208.2" y="84.7">C2</text>
<text x="233.2" y="87.1">1k</text>
<text x="284.7" y="88.3">RP1</text>
<text x="72.7" y="92.8">U1</text>
<text x="281.7" y="91.8">5k log</text>
<text x="330.9" y="93.6">R12</text>
<text x="422.7" y="95">220</text>
<text x="422.7" y="91.8">R10</text>
<text x="448.4" y="95">47nF</text>
<text x="448.4" y="91.8">C4</text>
<text x="118.2" y="100.6">U1</text>
<text x="139.8" y="100.6">SW1</text>
<text x="330.9" y="96.8">1k</text>
<text x="117.8" y="104.1">Kimenet</text>
<text x="139.8" y="103.8">SK-12D02-VG5</text>
<text x="188.1" y="105.9">R2</text>
<text x="188.1" y="109.1">5.6k</text>
<text x="423.4" y="117.8">330R</text>
<text x="423.4" y="114.7">R17</text>
<text x="557.8" y="125.2">J4</text>
<text x="144.7" y="130.6">R3</text>
<text x="557.8" y="128.4">M</text>
<text x="563.6" y="128.4">r</text>
<text x="567.9" y="128.4">pont</text>
<text x="144.7" y="133.7">51k</text>
<text x="447.4" y="137.4">12k</text>
<text x="447.4" y="134.1">R18</text>
<text x="489.7" y="135.9">R19</text>
<text x="430.4" y="141.6">4.7nF</text>
<text x="430.4" y="138.4">C12</text>
<text x="455.1" y="141.6">4.7nF</text>
<text x="455.1" y="138.4">C13</text>
<text x="476.3" y="141.6">4.7nF</text>
<text x="476.3" y="138.4">C14</text>
<text x="489.7" y="139.1">47k</text>
<text x="504.9" y="142.9">U3.2</text>
<text x="505.3" y="139.4">NJM4580CG(TE2)</text>
<text x="144.7" y="150">R4</text>
<text x="169" y="147.9">BUTTON-4X3X2.5</text>
<text x="169" y="144.7">SW2</text>
<text x="144.7" y="153.1">33k</text>
<text x="476.3" y="154.9">82k</text>
<text x="476.3" y="151.6">R20</text>
<text x="169" y="167.3">BUTTON-4X3X2.5</text>
<text x="169" y="164.1">SW3</text>
<text x="144.7" y="172.5">9.1k</text>
<text x="144.7" y="169.4">R5</text>
<text x="368.3" y="177.1">TDA7294V</text>
<text x="368.3" y="174.2">U4</text>
<text x="169" y="183.5">SW4</text>
<text x="169" y="186.7">BUTTON-4X3X2.5</text>
<text x="493.9" y="189.8">Kiement+</text>
<text x="493.9" y="186.6">J5</text>
<text x="144.7" y="195.4">0R</text>
<text x="144.7" y="192.3">R6</text>
<text x="321.1" y="196.1">560nF</text>
<text x="321.1" y="193">C6</text>
<text x="341.5" y="215.3">R21</text>
<text x="468.5" y="213.5">R22</text>
<text x="341.5" y="218.5">22k</text>
<text x="468.5" y="216.7">22k</text>
<text x="172.5" y="245.3">SW5</text>
<text x="405.7" y="244.1">22uF</text>
<text x="405.7" y="240.9">C7</text>
<text x="172.5" y="248.5">BUTTON-4X3X2.5</text>
<text x="468.5" y="252">1k</text>
<text x="468.5" y="248.8">R23</text>
<text x="176.4" y="280">LM7805-TO252-3</text>
<text x="176.4" y="276.8">U6</text>
<text x="377.5" y="280.5">R25</text>
<text x="407.7" y="280.5">C8</text>
<text x="377.5" y="283.6">1k</text>
<text x="407.7" y="283.7">1u</text>
<text x="404" y="292.5">D1</text>
<text x="166.2" y="298.6">MT-0-102-C003-N003-RS</text>
<text x="166.2" y="295.5">SW6</text>
<text x="404" y="295.6">1N4148</text>
<text x="150" y="304.9">0.1u</text>
<text x="150" y="301.7">C11</text>
<text x="210" y="303.5">C15</text>
<text x="375.8" y="305.2">R26</text>
<text x="404" y="305.2">R27</text>
<text x="477.3" y="304.9">22k</text>
<text x="477.3" y="301.7">R24</text>
<text x="210" y="306.7">0.1u</text>
<text x="375.8" y="308.3">1k</text>
<text x="404" y="308.3">1k</text>
<text x="32.1" y="322.4">T</text>
<text x="32.1" y="319.5">H1</text>
<text x="37.2" y="322.4">p bemenet</text>
<text x="66.7" y="322">D2</text>
<text x="342.3" y="322.1">-sub</text>
<text x="342.3" y="318.9">J6</text>
<text x="66.7" y="325.3">KBU8J</text>
<text x="89.1" y="335.3">FUSE SGT520-3A</text>
<text x="98.8" y="331.7">U7</text>
<text x="117.4" y="331.7">VARISTOR</text>
<text x="121.8" y="334.4">35V</text>
<text x="141.2" y="352.5">3300uF</text>
<text x="141.2" y="349.3">C18</text>
<text x="368.3" y="353.5">TDA7294V</text>
<text x="368.3" y="350.5">U5</text>
<text x="141.2" y="371.9">3300uF</text>
<text x="141.2" y="368.7">C19</text>
<text x="344.9" y="382.8">C10</text>
<text x="344.7" y="386.3">0.1u</text>
<text x="359.2" y="389.6">1k</text>
<text x="359.2" y="386.4">R30</text>
<text x="468.5" y="388.1">R28</text>
<text x="468.5" y="391.3">22k</text>
<text x="404" y="418.7">22uF</text>
<text x="404" y="415.5">C9</text>
<text x="468.5" y="430.2">680R</text>
<text x="468.5" y="426.9">R29</text>
</g>
<g font-size="3.2">
<text x="296" y="66" transform="rotate(-90 296 66)">1</text>
<text x="396.6" y="62.4" transform="rotate(-90 396.6 62.4)">1</text>
<text x="560.6" y="62.4" transform="rotate(-90 560.6 62.4)">1</text>
<text x="504.5" y="89.5" transform="rotate(-90 504.5 89.5)">4</text>
<text x="271.7" y="93" transform="rotate(-90 271.7 93)">4</text>
<text x="126.9" y="109.4">R</text>
<text x="127.4" y="112.9">L</text>
<text x="121.9" y="116.4">GND</text>
<text x="122.6" y="119.9">VCC</text>
<text x="121.3" y="123.5">Mute</text>
<text x="123" y="127">KEY</text>
<text x="560.6" y="134.8" transform="rotate(-90 560.6 134.8)">1</text>
<text x="496" y="194">1</text>
<text x="167.5" y="287.9">2</text>
<text x="171" y="289.6">GND</text>
<text x="31.9" y="328.1">2</text>
<text x="344.3" y="326.3">1</text>
<text x="31.9" y="331.6">1</text>
</g>
<g font-size="3.2" fill="#00f">
<text x="85.1" y="70.9">3</text>
<text x="85.1" y="78">2</text>
<text x="260.8" y="78">2</text>
<text x="340.2" y="78">6</text>
<text x="493.7" y="74.4">2</text>
<text x="514" y="78">1</text>
<text x="281.2" y="81.5">1</text>
<text x="360.6" y="81.5">7</text>
<text x="493.7" y="81.5">3</text>
<text x="85.1" y="85">1</text>
<text x="260.8" y="85">3</text>
<text x="340.2" y="85">5</text>
<text x="160.5" y="141.8" transform="rotate(-90 160.5 141.8)">3</text>
<text x="167.6" y="141.8" transform="rotate(-90 167.6 141.8)">1</text>
<text x="160.5" y="147.4" transform="rotate(-90 160.5 147.4)">4</text>
<text x="167.6" y="147.4" transform="rotate(-90 167.6 147.4)">2</text>
<text x="493.7" y="145">5</text>
<text x="514" y="148.5">7</text>
<text x="493.7" y="152">6</text>
<text x="160.5" y="161.2" transform="rotate(-90 160.5 161.2)">3</text>
<text x="167.6" y="161.2" transform="rotate(-90 167.6 161.2)">1</text>
<text x="160.5" y="166.8" transform="rotate(-90 160.5 166.8)">4</text>
<text x="167.6" y="166.8" transform="rotate(-90 167.6 166.8)">2</text>
<text x="160.5" y="180.6" transform="rotate(-90 160.5 180.6)">3</text>
<text x="167.6" y="180.6" transform="rotate(-90 167.6 180.6)">1</text>
<text x="404" y="184.1" transform="rotate(-90 404 184.1)">13</text>
<text x="411" y="184.1" transform="rotate(-90 411 184.1)">15</text>
<text x="160.5" y="186.2" transform="rotate(-90 160.5 186.2)">4</text>
<text x="167.6" y="186.2" transform="rotate(-90 167.6 186.2)">2</text>
<text x="372.3" y="196.1">2</text>
<text x="372.3" y="192.6">1</text>
<text x="376.8" y="197.6">IN-</text>
<text x="376.8" y="194">STBY_GND</text>
<text x="412.4" y="196.9" transform="rotate(-90 412.4 196.9)">-PWVs</text>
<text x="426.4" y="197.6">MUTE</text>
<text x="428.6" y="194">OUT</text>
<text x="437.8" y="196.1">10</text>
<text x="437.8" y="192.6">14</text>
<text x="372.3" y="199.7">3</text>
<text x="372.3" y="203.2">4</text>
<text x="376.8" y="201.1">IN+</text>
<text x="405.4" y="198.1" transform="rotate(-90 405.4 198.1)">+PWVs</text>
<text x="427.1" y="201.1">STBY</text>
<text x="437.8" y="199.7">9</text>
<text x="376.8" y="204.6">IN+MUTE</text>
<text x="430.1" y="208.1">-Vs</text>
<text x="437.8" y="206.7">8</text>
<text x="372.3" y="210.3">6</text>
<text x="376.8" y="211.7">BOOTSTRAP</text>
<text x="428.9" y="211.7">+Vs</text>
<text x="437.8" y="210.3">7</text>
<text x="398.3" y="220.5" transform="rotate(-90 398.3 220.5)">NC</text>
<text x="407.1" y="220.5" transform="rotate(-90 407.1 220.5)">NC</text>
<text x="416" y="220.5" transform="rotate(-90 416 220.5)">NC</text>
<text x="396.9" y="225" transform="rotate(-90 396.9 225)">5</text>
<text x="405.7" y="227" transform="rotate(-90 405.7 227)">11</text>
<text x="414.5" y="227" transform="rotate(-90 414.5 227)">12</text>
<text x="164.1" y="242.4" transform="rotate(-90 164.1 242.4)">3</text>
<text x="171.1" y="242.4" transform="rotate(-90 171.1 242.4)">1</text>
<text x="164.1" y="247.9" transform="rotate(-90 164.1 247.9)">4</text>
<text x="171.1" y="247.9" transform="rotate(-90 171.1 247.9)">2</text>
<text x="167.5" y="284.3">1</text>
<text x="171" y="286.1">VIN</text>
<text x="179.3" y="287.9">OUT</text>
<text x="187.5" y="286.1">3</text>
<text x="164.2" y="310.8">4</text>
<text x="173.2" y="310.8">5</text>
<text x="404" y="360.5" transform="rotate(-90 404 360.5)">13</text>
<text x="411" y="360.5" transform="rotate(-90 411 360.5)">15</text>
<text x="372.3" y="369">1</text>
<text x="376.8" y="370.4">STBY_GND</text>
<text x="428.6" y="370.4">OUT</text>
<text x="437.8" y="369">14</text>
<text x="372.3" y="372.5">2</text>
<text x="372.3" y="376.1">3</text>
<text x="376.8" y="373.9">IN-</text>
<text x="376.8" y="377.5">IN+</text>
<text x="405.4" y="374.5" transform="rotate(-90 405.4 374.5)">+PWVs</text>
<text x="412.4" y="373.3" transform="rotate(-90 412.4 373.3)">-PWVs</text>
<text x="426.4" y="373.9">MUTE</text>
<text x="427.1" y="377.5">STBY</text>
<text x="437.8" y="372.5">10</text>
<text x="437.8" y="376.1">9</text>
<text x="372.3" y="379.6">4</text>
<text x="376.8" y="381">IN+MUTE</text>
<text x="437.8" y="383.1">8</text>
<text x="372.3" y="386.6">6</text>
<text x="376.8" y="388.1">BOOTSTRAP</text>
<text x="428.9" y="388.1">+Vs</text>
<text x="430.1" y="384.5">-Vs</text>
<text x="437.8" y="386.6">7</text>
<text x="396.9" y="401.4" transform="rotate(-90 396.9 401.4)">5</text>
<text x="398.3" y="396.9" transform="rotate(-90 398.3 396.9)">NC</text>
<text x="407.1" y="396.9" transform="rotate(-90 407.1 396.9)">NC</text>
<text x="416" y="396.9" transform="rotate(-90 416 396.9)">NC</text>
<text x="405.7" y="403.4" transform="rotate(-90 405.7 403.4)">11</text>
<text x="414.5" y="403.4" transform="rotate(-90 414.5 403.4)">12</text>
</g>
<g font-size="3.2" fill="#f00">
<text x="504.5" y="69.1" transform="rotate(-90 504.5 69.1)">8</text>
<text x="271.7" y="72.7" transform="rotate(-90 271.7 72.7)">8</text>
</g>
<g font-size="2.8" fill="#840000">
<text x="80.6" y="329.6" transform="rotate(-90 80.6 329.6)">3</text>
<text x="68.3" y="337.5">-</text>
<text x="68.3" y="340.3">4</text>
<text x="86" y="337.5">+</text>
<text x="86" y="340.3">1</text>
<text x="80.6" y="347.3" transform="rotate(-90 80.6 347.3)">2</text>
</g>
<g font-size="2.5">
<text x="164.1" y="91.7" transform="rotate(-90 164.1 91.7)">3</text>
<text x="167.6" y="91.7" transform="rotate(-90 167.6 91.7)">1</text>
<text x="165.8" y="109.2" transform="rotate(-90 165.8 109.2)">2</text>
</g>
</svg>
